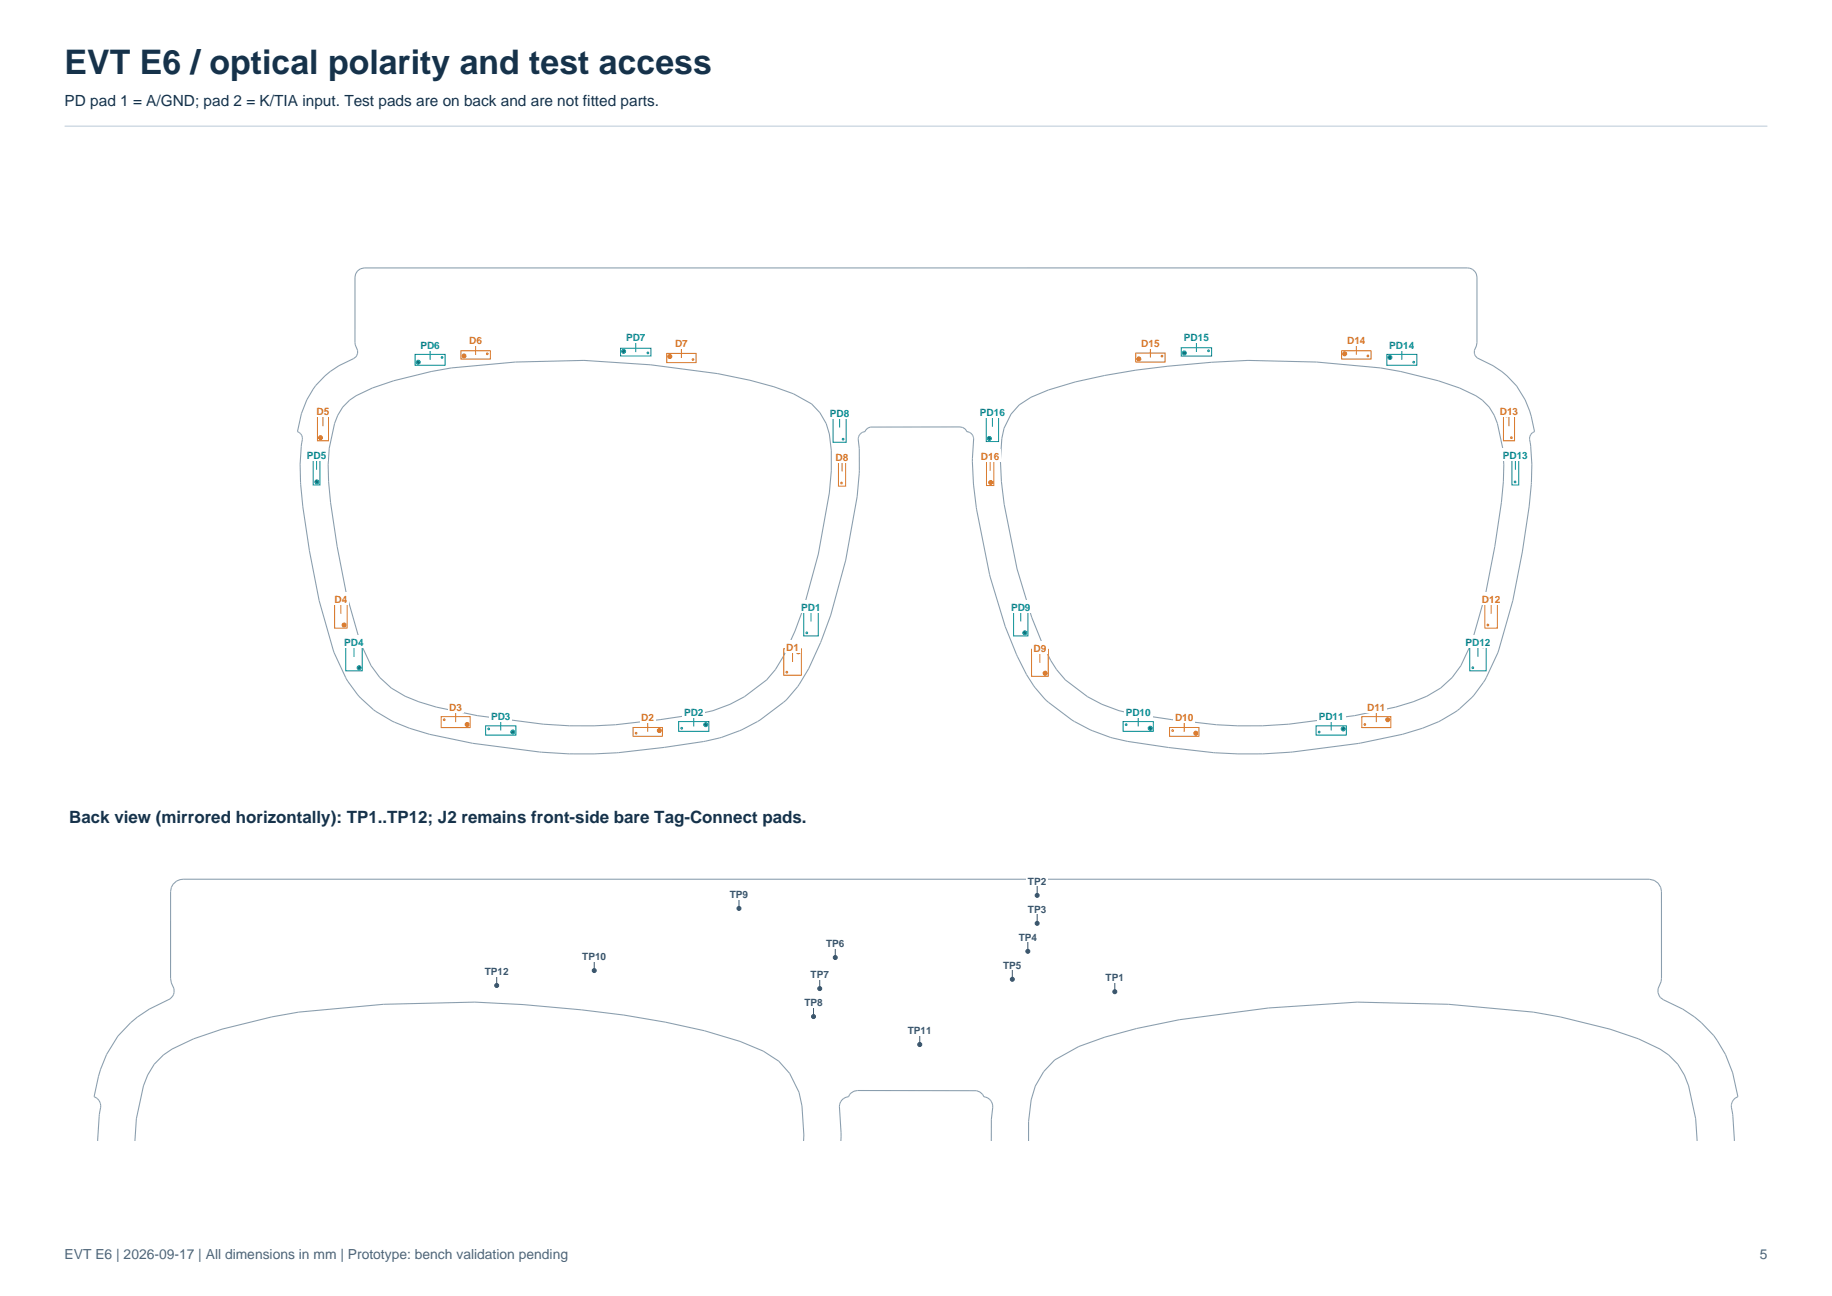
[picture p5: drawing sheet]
<svg xmlns="http://www.w3.org/2000/svg" width="420mm" height="297mm" viewBox="0 0 420 297" stroke-linecap="round" stroke-linejoin="round" font-family="sans-serif">
<path d="M14.8 28.9h390.4" fill="none" stroke="#d2dce5" stroke-width=".35"/>
<path d="M82 62.1l.6-.5 .9-.2h252.9a2.16 2.16 0 0 1 2.2 2.1v15l-.1 .8a1.91 1.91 0 0 0-.3 2.3l.5 .4a19.4 19.4 0 0 1 12.3 13.4l.8 3.5a1.8 1.8 0 0 0-1 2.5 52.1 52.1 0 0 1-.2 14.7l-1.6 10.4-2.2 11.1-3.4 12a29.7 29.7 0 0 1-5.5 9.7l-.4 .5a26.3 26.3 0 0 1-11.4 7.1l-4.6 1.4a170.6 170.6 0 0 1-25.7 4.1 112.9 112.9 0 0 1-27.9-1.1l-9.5-1.4a36.7 36.7 0 0 1-18-9l-.6-.4a30.6 30.6 0 0 1-6.8-10.5l-2.5-6.4-3.5-11.4-3.1-15.4a68.1 68.1 0 0 1-.7-16.6l-.7-1-.9-.3a1.62 1.62 0 0 0-1.5-1.1l-20.6 .1-.6 .2-.6 .8a1.71 1.71 0 0 0-1.5 1.9 54.4 54.4 0 0 1-.3 13l-2.6 14.6-3.4 12.6a74.8 74.8 0 0 1-7.2 15.8l-3.1 3.7a37.6 37.6 0 0 1-9.8 6.6l-.3 .1a34.6 34.6 0 0 1-8.8 2.7l-9 1.4a113.3 113.3 0 0 1-28.1 1.1l-15.9-2.1-9.9-2a34.8 34.8 0 0 1-12.8-5.7 24.6 24.6 0 0 1-6.4-7.3l-2.6-5.7-3.4-12a175.3 175.3 0 0 1-4.3-27 40.3 40.3 0 0 1 .4-10.2 1.71 1.71 0 0 0-1.1-1.5 19.4 19.4 0 0 1 9.5-15.1l3.3-1.6a1.71 1.71 0 0 0 1-1.9l-.6-1.8v-15l.1-.7zM80.1 91.7l1.5-1 3.8-1.8 4.9-1.6 8.5-2.2 4.7-.8a196 196 0 0 1 68.4 2.8l5.5 1.5 4.5 1.6 4.2 2.4a13.2 13.2 0 0 1 4.5 10.6v4.7l-.5 5.1-2.5 14-3.3 12-2 5.6-2.6 5.6-1.9 3.3-2 2.3a30.4 30.4 0 0 1-15.4 7.8l-9.1 1.3a106.8 106.8 0 0 1-26.8 1.1l-15.1-2-9.4-2-4-1.2a18.8 18.8 0 0 1-10.9-8.2l-2.5-5.4-3.2-11.1-2.1-10.9-1.5-10a42 42 0 0 1 .9-18.2l.7-1.8 1.2-1.9zM233.7 92.8l2.6-1.8 4.1-1.6a131.1 131.1 0 0 1 27.3-5.5 185 185 0 0 1 53.4 1.2l8.6 2.2 4.9 1.6 3.8 1.8a10.2 10.2 0 0 1 4.9 6.3 42 42 0 0 1 .9 18.2l-1.5 10-2.1 10.9-3.2 11.1-2.5 5.4a18.8 18.8 0 0 1-10.9 8.2l-4 1.2-9.4 2-15.2 2a106.8 106.8 0 0 1-26.8-1.1l-9-1.3a30.4 30.4 0 0 1-15.4-7.8l-2-2.3-1.3-2.1-1.9-3.9-2.5-6-3.3-11.1-3-14.8a44.2 44.2 0 0 1 0-17.5l1.6-3.2z" fill="none" stroke="#899eae" stroke-width=".25"/>
<circle cx="263.7" cy="166.9" r=".46" fill="#008c91" stroke="#008c91" stroke-width=".25"/>
<circle cx="258.2" cy="166.1" r=".19" fill="none" stroke="#008c91" stroke-width=".25"/>
<path d="M257.5 165.4h6.9v2.2h-6.9zM260.9 164v2.5" fill="none" stroke="#008c91" stroke-width=".23"/>
<path d="M257.7 161.5h6.5v2.9h-6.5z" fill-rule="evenodd" fill="#fff"/>
<circle cx="143" cy="80.5" r=".46" fill="#008c91" stroke="#008c91" stroke-width=".23"/>
<g fill="none" stroke="#008c91" stroke-width=".23">
<path d="M142.3 79.8h6.9v1.8h-6.9zM145.8 78.2v2.5"/>
<circle cx="148.5" cy="80.9" r=".19"/>
</g>
<path d="M143.2 75.8h5.1v2.8h-5.1z" fill-rule="evenodd" fill="#fff"/>
<circle cx="345.4" cy="95.1" r=".46" fill="#d87525" stroke="#d87525" stroke-width=".23"/>
<g fill="none" stroke="#d87525" stroke-width=".23">
<path d="M344.7 94.4h2.5v6.6h-2.5zM345.9 95.2v2.5"/>
<circle cx="346.5" cy="100.3" r=".19"/>
</g>
<path d="M343.5 92.7h4.9v2.9h-4.9z" fill-rule="evenodd" fill="#fff"/>
<circle cx="151.2" cy="167.4" r=".46" fill="#d87525" stroke="#d87525" stroke-width=".23"/>
<g fill="none" stroke="#d87525" stroke-width=".23">
<path d="M145.1 166.7h6.8v2h-6.8zM148.5 165.3v2.4"/>
<circle cx="145.8" cy="168" r=".19"/>
</g>
<path d="M146.7 162.8h3.6v2.8h-3.6z" fill-rule="evenodd" fill="#fff"/>
<circle cx="235" cy="145" r=".46" fill="#008c91" stroke="#008c91" stroke-width=".23"/>
<g fill="none" stroke="#008c91" stroke-width=".23">
<path d="M232.4 139.1h3.3v6.6h-3.3zM234 139.9v2.5"/>
<circle cx="233.1" cy="139.8" r=".19"/>
</g>
<path d="M231.4 137.5h5.2v2.8h-5.2z" fill-rule="evenodd" fill="#fff"/>
<circle cx="318.6" cy="81.9" r=".46" fill="#008c91" stroke="#008c91" stroke-width=".23"/>
<g fill="none" stroke="#008c91" stroke-width=".23">
<path d="M321.4 80v2.5M317.9 81.2h6.9v2.5h-6.9z"/>
<circle cx="324.1" cy="83" r=".19"/>
</g>
<path d="M318.2 77.5h6.4v2.8h-6.4z" fill-rule="evenodd" fill="#fff"/>
<circle cx="318.1" cy="164.9" r=".46" fill="#d87525" stroke="#d87525" stroke-width=".23"/>
<g fill="none" stroke="#d87525" stroke-width=".23">
<path d="M312.2 164.2h6.7v2.5h-6.7zM315.5 163v2.5"/>
<circle cx="312.9" cy="166" r=".19"/>
</g>
<path d="M313.1 160.5h4.9v2.9h-4.9z" fill-rule="evenodd" fill="#fff"/>
<circle cx="186.9" cy="139.8" r=".46" fill="#008c91" stroke="#008c91" stroke-width=".23"/>
<g fill="none" stroke="#008c91" stroke-width=".23">
<path d="M184.3 139.1h3.3v6.6h-3.3zM185.9 139.9v2.5"/>
<circle cx="185" cy="145" r=".19"/>
</g>
<path d="M183.3 137.5h5.2v2.8h-5.2z" fill-rule="evenodd" fill="#fff"/>
<circle cx="340" cy="148" r=".46" fill="#008c91" stroke="#008c91" stroke-width=".23"/>
<g fill="none" stroke="#008c91" stroke-width=".23">
<path d="M336.9 147.3h3.8v6.4h-3.8zM338.8 148v2.5"/>
<circle cx="337.7" cy="153" r=".19"/>
</g>
<path d="M335.6 145.6h6.5v2.8h-6.5z" fill-rule="evenodd" fill="#fff"/>
<circle cx="193.2" cy="105.4" r=".46" fill="#d87525" stroke="#d87525" stroke-width=".23"/>
<g fill="none" stroke="#d87525" stroke-width=".23">
<path d="M192.2 104.6h1.7v6.8h-1.7zM193 105.6v2.4"/>
<circle cx="192.9" cy="110.7" r=".19"/>
</g>
<path d="M191.2 103.1h3.7v2.8h-3.7z" fill-rule="evenodd" fill="#fff"/>
<circle cx="72.7" cy="110.4" r=".46" fill="#008c91" stroke="#008c91" stroke-width=".23"/>
<g fill="none" stroke="#008c91" stroke-width=".23">
<path d="M71.8 104.2h1.6v6.9h-1.6zM72.6 105.2v2.5"/>
<circle cx="72.5" cy="104.9" r=".19"/>
</g>
<path d="M70 102.7h5.2v2.8h-5.2z" fill-rule="evenodd" fill="#fff"/>
<circle cx="239.6" cy="154.3" r=".46" fill="#d87525" stroke="#d87525" stroke-width=".23"/>
<g fill="none" stroke="#d87525" stroke-width=".23">
<path d="M236.5 148.8h3.8v6.2h-3.8zM238.4 149.4v2.5"/>
<circle cx="237.2" cy="149.5" r=".19"/>
</g>
<path d="M236.6 147h3.6v2.8h-3.6z" fill-rule="evenodd" fill="#fff"/>
<circle cx="82.3" cy="153" r=".46" fill="#008c91" stroke="#008c91" stroke-width=".23"/>
<g fill="none" stroke="#008c91" stroke-width=".23">
<path d="M79.3 147.3h3.7v6.4h-3.7zM81.2 148v2.5"/>
<circle cx="80" cy="148" r=".19"/>
</g>
<path d="M78.6 145.6h5.1v2.8h-5.1z" fill-rule="evenodd" fill="#fff"/>
<circle cx="117.6" cy="167.8" r=".46" fill="#008c91" stroke="#008c91" stroke-width=".23"/>
<g fill="none" stroke="#008c91" stroke-width=".23">
<path d="M111.3 166.3h7v2.2h-7zM114.8 164.9v2.5"/>
<circle cx="112" cy="167" r=".19"/>
</g>
<path d="M112.2 162.5h5.2v2.8h-5.2z" fill-rule="evenodd" fill="#fff"/>
<circle cx="73.5" cy="100.3" r=".46" fill="#d87525" stroke="#d87525" stroke-width=".23"/>
<g fill="none" stroke="#d87525" stroke-width=".23">
<path d="M72.8 94.4h2.5v6.6h-2.5zM74 95.2v2.5"/>
<circle cx="74.6" cy="95.1" r=".19"/>
</g>
<path d="M72.2 92.7h3.7v2.9h-3.7z" fill-rule="evenodd" fill="#fff"/>
<circle cx="308" cy="167" r=".46" fill="#008c91" stroke="#008c91" stroke-width=".23"/>
<g fill="none" stroke="#008c91" stroke-width=".23">
<path d="M301.7 166.3h7v2.2h-7zM305.2 164.9v2.5"/>
<circle cx="302.4" cy="167.8" r=".19"/>
</g>
<path d="M302 162.5h6.4v2.8h-6.4z" fill-rule="evenodd" fill="#fff"/>
<circle cx="106.4" cy="81.6" r=".46" fill="#d87525" stroke="#d87525" stroke-width=".23"/>
<g fill="none" stroke="#d87525" stroke-width=".23">
<path d="M109 78.9v2.4M105.7 80.4h6.7v1.9h-6.7z"/>
<circle cx="111.7" cy="81.1" r=".19"/>
</g>
<path d="M107.2 76.4h3.7v2.8h-3.7z" fill-rule="evenodd" fill="#fff"/>
<circle cx="226.8" cy="100.5" r=".46" fill="#008c91" stroke="#008c91" stroke-width=".23"/>
<g fill="none" stroke="#008c91" stroke-width=".23">
<path d="M226.1 94.4h2.8v6.8h-2.8zM227.5 95.3v2.5"/>
<circle cx="228.2" cy="95.1" r=".19"/>
</g>
<path d="M224.3 92.8h6.4v2.9h-6.4z" fill-rule="evenodd" fill="#fff"/>
<circle cx="342.6" cy="138.1" r=".46" fill="#d87525" stroke="#d87525" stroke-width=".23"/>
<g fill="none" stroke="#d87525" stroke-width=".23">
<path d="M340.4 137.4h2.9v6.5h-2.9zM341.8 138.2v2.5"/>
<circle cx="341.1" cy="143.2" r=".19"/>
</g>
<path d="M339.4 135.7h4.9v2.8h-4.9z" fill-rule="evenodd" fill="#fff"/>
<circle cx="161.8" cy="166.1" r=".46" fill="#008c91" stroke="#008c91" stroke-width=".23"/>
<g fill="none" stroke="#008c91" stroke-width=".23">
<path d="M155.6 165.4h6.9v2.2h-6.9zM159 164v2.5"/>
<circle cx="156.3" cy="166.9" r=".19"/>
</g>
<path d="M156.5 161.5h5.1v2.9h-5.1z" fill-rule="evenodd" fill="#fff"/>
<circle cx="78.9" cy="143.2" r=".46" fill="#d87525" stroke="#d87525" stroke-width=".23"/>
<g fill="none" stroke="#d87525" stroke-width=".23">
<path d="M76.7 137.4h2.9v6.5h-2.9zM78.1 138.2v2.5"/>
<circle cx="77.4" cy="138.1" r=".19"/>
</g>
<path d="M76.3 135.7h3.7v2.8h-3.7z" fill-rule="evenodd" fill="#fff"/>
<circle cx="183" cy="149.4" r=".46" fill="#d87525" stroke="#d87525" stroke-width=".23"/>
<g fill="none" stroke="#d87525" stroke-width=".23">
<path d="M179.7 148.7h4v6h-4zM181.7 149.2v2.5"/>
<circle cx="180.4" cy="154" r=".19"/>
</g>
<path d="M179.9 146.8h3.6v2.8h-3.6z" fill-rule="evenodd" fill="#fff"/>
<circle cx="153.6" cy="81.7" r=".46" fill="#d87525" stroke="#d87525" stroke-width=".23"/>
<g fill="none" stroke="#d87525" stroke-width=".23">
<path d="M156.2 79.6v2.4M152.9 81h6.7v2.1h-6.7z"/>
<circle cx="158.9" cy="82.4" r=".19"/>
</g>
<path d="M154.4 77.1h3.6v2.8h-3.6z" fill-rule="evenodd" fill="#fff"/>
<circle cx="191.7" cy="95.3" r=".46" fill="#008c91" stroke="#008c91" stroke-width=".23"/>
<g fill="none" stroke="#008c91" stroke-width=".23">
<path d="M191 94.6h3v6.8h-3zM192.5 95.5v2.5"/>
<circle cx="193.3" cy="100.7" r=".19"/>
</g>
<path d="M189.9 93h5.2v2.9h-5.2z" fill-rule="evenodd" fill="#fff"/>
<circle cx="261.1" cy="82.3" r=".46" fill="#d87525" stroke="#d87525" stroke-width=".23"/>
<g fill="none" stroke="#d87525" stroke-width=".23">
<path d="M263.7 79.5v2.4M260.4 80.9h6.7v2.1h-6.7z"/>
<circle cx="266.4" cy="81.6" r=".19"/>
</g>
<path d="M261.3 77h4.9v2.8h-4.9z" fill-rule="evenodd" fill="#fff"/>
<circle cx="271.5" cy="80.9" r=".46" fill="#008c91" stroke="#008c91" stroke-width=".23"/>
<g fill="none" stroke="#008c91" stroke-width=".23">
<path d="M270.8 79.7h7v1.9h-7zM274.3 78.2v2.4"/>
<circle cx="277.1" cy="80.4" r=".19"/>
</g>
<path d="M271.1 75.7h6.4v2.8h-6.4z" fill-rule="evenodd" fill="#fff"/>
<circle cx="227.1" cy="110.6" r=".46" fill="#d87525" stroke="#d87525" stroke-width=".23"/>
<g fill="none" stroke="#d87525" stroke-width=".23">
<path d="M226.2 104.5h1.6v6.8h-1.6zM227 105.4v2.5"/>
<circle cx="226.9" cy="105.2" r=".19"/>
</g>
<path d="M224.5 103h5v2.8h-5z" fill-rule="evenodd" fill="#fff"/>
<circle cx="107.1" cy="166" r=".46" fill="#d87525" stroke="#d87525" stroke-width=".23"/>
<g fill="none" stroke="#d87525" stroke-width=".23">
<path d="M101.1 164.2h6.7v2.5h-6.7zM104.5 163v2.5"/>
<circle cx="101.8" cy="164.9" r=".19"/>
</g>
<path d="M102.6 160.5h3.7v2.9h-3.7z" fill-rule="evenodd" fill="#fff"/>
<circle cx="308.3" cy="81.1" r=".46" fill="#d87525" stroke="#d87525" stroke-width=".23"/>
<g fill="none" stroke="#d87525" stroke-width=".23">
<path d="M310.9 78.9v2.4M307.6 80.4h6.7v1.9h-6.7z"/>
<circle cx="313.6" cy="81.6" r=".19"/>
</g>
<path d="M308.5 76.4h4.9v2.8h-4.9z" fill-rule="evenodd" fill="#fff"/>
<circle cx="347.5" cy="104.9" r=".46" fill="#008c91" stroke="#008c91" stroke-width=".23"/>
<g fill="none" stroke="#008c91" stroke-width=".23">
<path d="M346.6 104.2h1.6v6.9h-1.6zM347.4 105.2v2.5"/>
<circle cx="347.3" cy="110.4" r=".19"/>
</g>
<path d="M344.2 102.7h6.4v2.8h-6.4z" fill-rule="evenodd" fill="#fff"/>
<circle cx="95.9" cy="83" r=".46" fill="#008c91" stroke="#008c91" stroke-width=".23"/>
<g fill="none" stroke="#008c91" stroke-width=".23">
<path d="M98.6 80v2.5M95.2 81.2h6.9v2.5h-6.9z"/>
<circle cx="101.3" cy="81.9" r=".19"/>
</g>
<path d="M96 77.5h5.2v2.8h-5.2z" fill-rule="evenodd" fill="#fff"/>
<circle cx="274.2" cy="168" r=".46" fill="#d87525" stroke="#d87525" stroke-width=".23"/>
<g fill="none" stroke="#d87525" stroke-width=".23">
<path d="M268.1 166.7h6.8v2h-6.8zM271.5 165.3v2.4"/>
<circle cx="268.8" cy="167.4" r=".19"/>
</g>
<path d="M269 162.8h5v2.8h-5z" fill-rule="evenodd" fill="#fff"/>
<path d="M22.4 261.4l.5-6.8a2.39 2.39 0 0 0-1.3-3.3 30.3 30.3 0 0 1 5.4-13.9 27.9 27.9 0 0 1 12-8.5 2.28 2.28 0 0 0 .9-2.3l-.6-1.3-.2-1.1v-19.9a2.86 2.86 0 0 1 2.9-2.8h336.1a2.85 2.85 0 0 1 2.8 2.8v19.9l-.1 .7-.7 1.7a2.28 2.28 0 0 0 1.3 2.5 25.4 25.4 0 0 1 15.8 16.8l1.2 5.4a2.4 2.4 0 0 0-1.3 3.3l.5 6.8M30.9 261.4l.4-5 1.6-7.6a13.6 13.6 0 0 1 6.5-8.4l5-2.3 6.5-2.2 11.4-2.9 6.2-1.1 19.4-1.7 21-.5a300.3 300.3 0 0 1 43.6 4.5l9 2 8.2 2.5 5.3 2.2 3.5 2.3 2.5 2.8 2.2 4.3 .7 3.1 .4 6.7-.1 1.3M192.8 261.4l-.4-7.9a2.28 2.28 0 0 1 2.1-2.2 2.15 2.15 0 0 1 2.1-1.4l27.3 .1 .8 .3 .6 .5 .2 .5a2.28 2.28 0 0 1 2.1 2.6l-.3 2.6v4.9M235.8 261.4v-4.4l.6-4.9 .9-3.2 2-3.3 2.5-2.7 5.5-3.1 6-2.1 7.3-2 9.8-2 20.4-2.7 20.4-1.3 20.9 .5 19.4 1.7 6.2 1.1 11.4 2.9 6.5 2.2 5 2.3a13.6 13.6 0 0 1 6.5 8.4l1.6 7.6 .4 5" fill="none" stroke="#899eae" stroke-width=".25"/>
<circle cx="210.9" cy="239.4" r=".46" fill="#365771" stroke="#365771" stroke-width=".25"/>
<path d="M210.9 236.9v2.5" fill="none" stroke="#365771" stroke-width=".23"/>
<path d="M207.8 234.4h6.2v2.9h-6.2z" fill-rule="evenodd" fill="#fff"/>
<circle cx="237.8" cy="205.2" r=".46" fill="#365771" stroke="#365771" stroke-width=".23"/>
<path d="M237.8 202.7v2.5" fill="none" stroke="#365771" stroke-width=".23"/>
<path d="M235.3 200.3h4.9v2.8h-4.9z" fill-rule="evenodd" fill="#fff"/>
<circle cx="169.4" cy="208.2" r=".46" fill="#365771" stroke="#365771" stroke-width=".23"/>
<path d="M169.4 205.7v2.5" fill="none" stroke="#365771" stroke-width=".23"/>
<path d="M167 203.2h4.9v2.9h-4.9z" fill-rule="evenodd" fill="#fff"/>
<circle cx="187.9" cy="226.6" r=".46" fill="#365771" stroke="#365771" stroke-width=".23"/>
<path d="M187.9 224.1v2.5" fill="none" stroke="#365771" stroke-width=".23"/>
<path d="M185.5 221.6h4.9v2.8h-4.9z" fill-rule="evenodd" fill="#fff"/>
<circle cx="235.6" cy="218" r=".46" fill="#365771" stroke="#365771" stroke-width=".23"/>
<path d="M235.6 215.5v2.5" fill="none" stroke="#365771" stroke-width=".23"/>
<path d="M233.2 213.1h4.9v2.8h-4.9z" fill-rule="evenodd" fill="#fff"/>
<circle cx="237.8" cy="211.6" r=".46" fill="#365771" stroke="#365771" stroke-width=".23"/>
<path d="M237.8 209.1v2.5" fill="none" stroke="#365771" stroke-width=".23"/>
<path d="M235.3 206.7h4.9v2.8h-4.9z" fill-rule="evenodd" fill="#fff"/>
<circle cx="191.5" cy="219.4" r=".46" fill="#365771" stroke="#365771" stroke-width=".23"/>
<path d="M191.5 217v2.4" fill="none" stroke="#365771" stroke-width=".23"/>
<path d="M189 214.5h4.9v2.8h-4.9z" fill-rule="evenodd" fill="#fff"/>
<circle cx="232.1" cy="224.4" r=".46" fill="#365771" stroke="#365771" stroke-width=".23"/>
<path d="M232.1 221.9v2.5" fill="none" stroke="#365771" stroke-width=".23"/>
<path d="M229.6 219.5h4.9v2.8h-4.9z" fill-rule="evenodd" fill="#fff"/>
<circle cx="255.6" cy="227.3" r=".46" fill="#365771" stroke="#365771" stroke-width=".23"/>
<path d="M255.6 224.8v2.5" fill="none" stroke="#365771" stroke-width=".23"/>
<path d="M253.1 222.3h4.9v2.8h-4.9z" fill-rule="evenodd" fill="#fff"/>
<circle cx="186.5" cy="233" r=".46" fill="#365771" stroke="#365771" stroke-width=".23"/>
<path d="M186.5 230.5v2.5" fill="none" stroke="#365771" stroke-width=".23"/>
<path d="M184.1 228h4.9v2.8h-4.9z" fill-rule="evenodd" fill="#fff"/>
<circle cx="113.9" cy="225.8" r=".46" fill="#365771" stroke="#365771" stroke-width=".23"/>
<path d="M113.9 223.4v2.4" fill="none" stroke="#365771" stroke-width=".23"/>
<path d="M110.8 220.9h6.2v2.8h-6.2z" fill-rule="evenodd" fill="#fff"/>
<circle cx="136.2" cy="222.4" r=".46" fill="#365771" stroke="#365771" stroke-width=".23"/>
<path d="M136.2 220v2.4" fill="none" stroke="#365771" stroke-width=".23"/>
<path d="M133.1 217.5h6.2v2.8h-6.2z" fill-rule="evenodd" fill="#fff"/>
<text font-size="7.8" fill="#16324a" x="14.8" y="16.9">EVT E6 / optical polarity and test access</text>
<text font-size="3.9" fill="#16324a" x="15.9" y="188.7">Back view (mirrored horizontally): TP1..TP12; J2 remains front-side bare Tag-Connect pads.</text>
<text font-size="3.5" fill="#16324a" x="14.8" y="24.3">PD pad 1 = A/GND; pad 2 = K/TIA input. Test pads are on back and are not fitted parts.</text>
<g font-size="3.2" fill="#526575">
<text x="14.8" y="288.5">EVT E6 | 2026-09-17 | All dimensions in mm | Prototype: bench validation pending</text>
<text x="403.4" y="288.5">5</text>
</g>
<g font-size="2.3" fill="#008c91">
<text x="96.4" y="80">PD6</text>
<text x="143.5" y="78.2">PD7</text>
<text x="271.4" y="78.2">PD15</text>
<text x="318.5" y="80">PD14</text>
<text x="190.3" y="95.5">PD8</text>
<text x="224.7" y="95.3">PD16</text>
<text x="70.4" y="105.2">PD5</text>
<text x="344.5" y="105.2">PD13</text>
<text x="183.7" y="139.9">PD1</text>
<text x="231.8" y="139.9">PD9</text>
<text x="78.9" y="148">PD4</text>
<text x="336" y="148">PD12</text>
<text x="112.6" y="164.9">PD3</text>
<text x="156.8" y="164">PD2</text>
<text x="258.1" y="164">PD10</text>
<text x="302.3" y="164.9">PD11</text>
</g>
<g font-size="2.3" fill="#d87525">
<text x="107.6" y="78.9">D6</text>
<text x="154.8" y="79.6">D7</text>
<text x="261.6" y="79.5">D15</text>
<text x="308.8" y="78.9">D14</text>
<text x="72.6" y="95.2">D5</text>
<text x="343.8" y="95.2">D13</text>
<text x="191.6" y="105.6">D8</text>
<text x="224.9" y="105.4">D16</text>
<text x="76.7" y="138.2">D4</text>
<text x="339.7" y="138.2">D12</text>
<text x="180.2" y="149.2">D1</text>
<text x="236.9" y="149.4">D9</text>
<text x="103" y="163">D3</text>
<text x="147" y="165.3">D2</text>
<text x="269.4" y="165.3">D10</text>
<text x="313.4" y="163">D11</text>
</g>
<g font-size="2.3" fill="#365771">
<text x="235.7" y="202.7">TP2</text>
<text x="167.3" y="205.7">TP9</text>
<text x="235.7" y="209.1">TP3</text>
<text x="233.5" y="215.5">TP4</text>
<text x="133.5" y="220">TP10</text>
<text x="189.4" y="217">TP6</text>
<text x="230" y="221.9">TP5</text>
<text x="111.1" y="223.4">TP12</text>
<text x="185.8" y="224.1">TP7</text>
<text x="253.5" y="224.8">TP1</text>
<text x="184.4" y="230.5">TP8</text>
<text x="208.1" y="236.9">TP11</text>
</g>
</svg>
